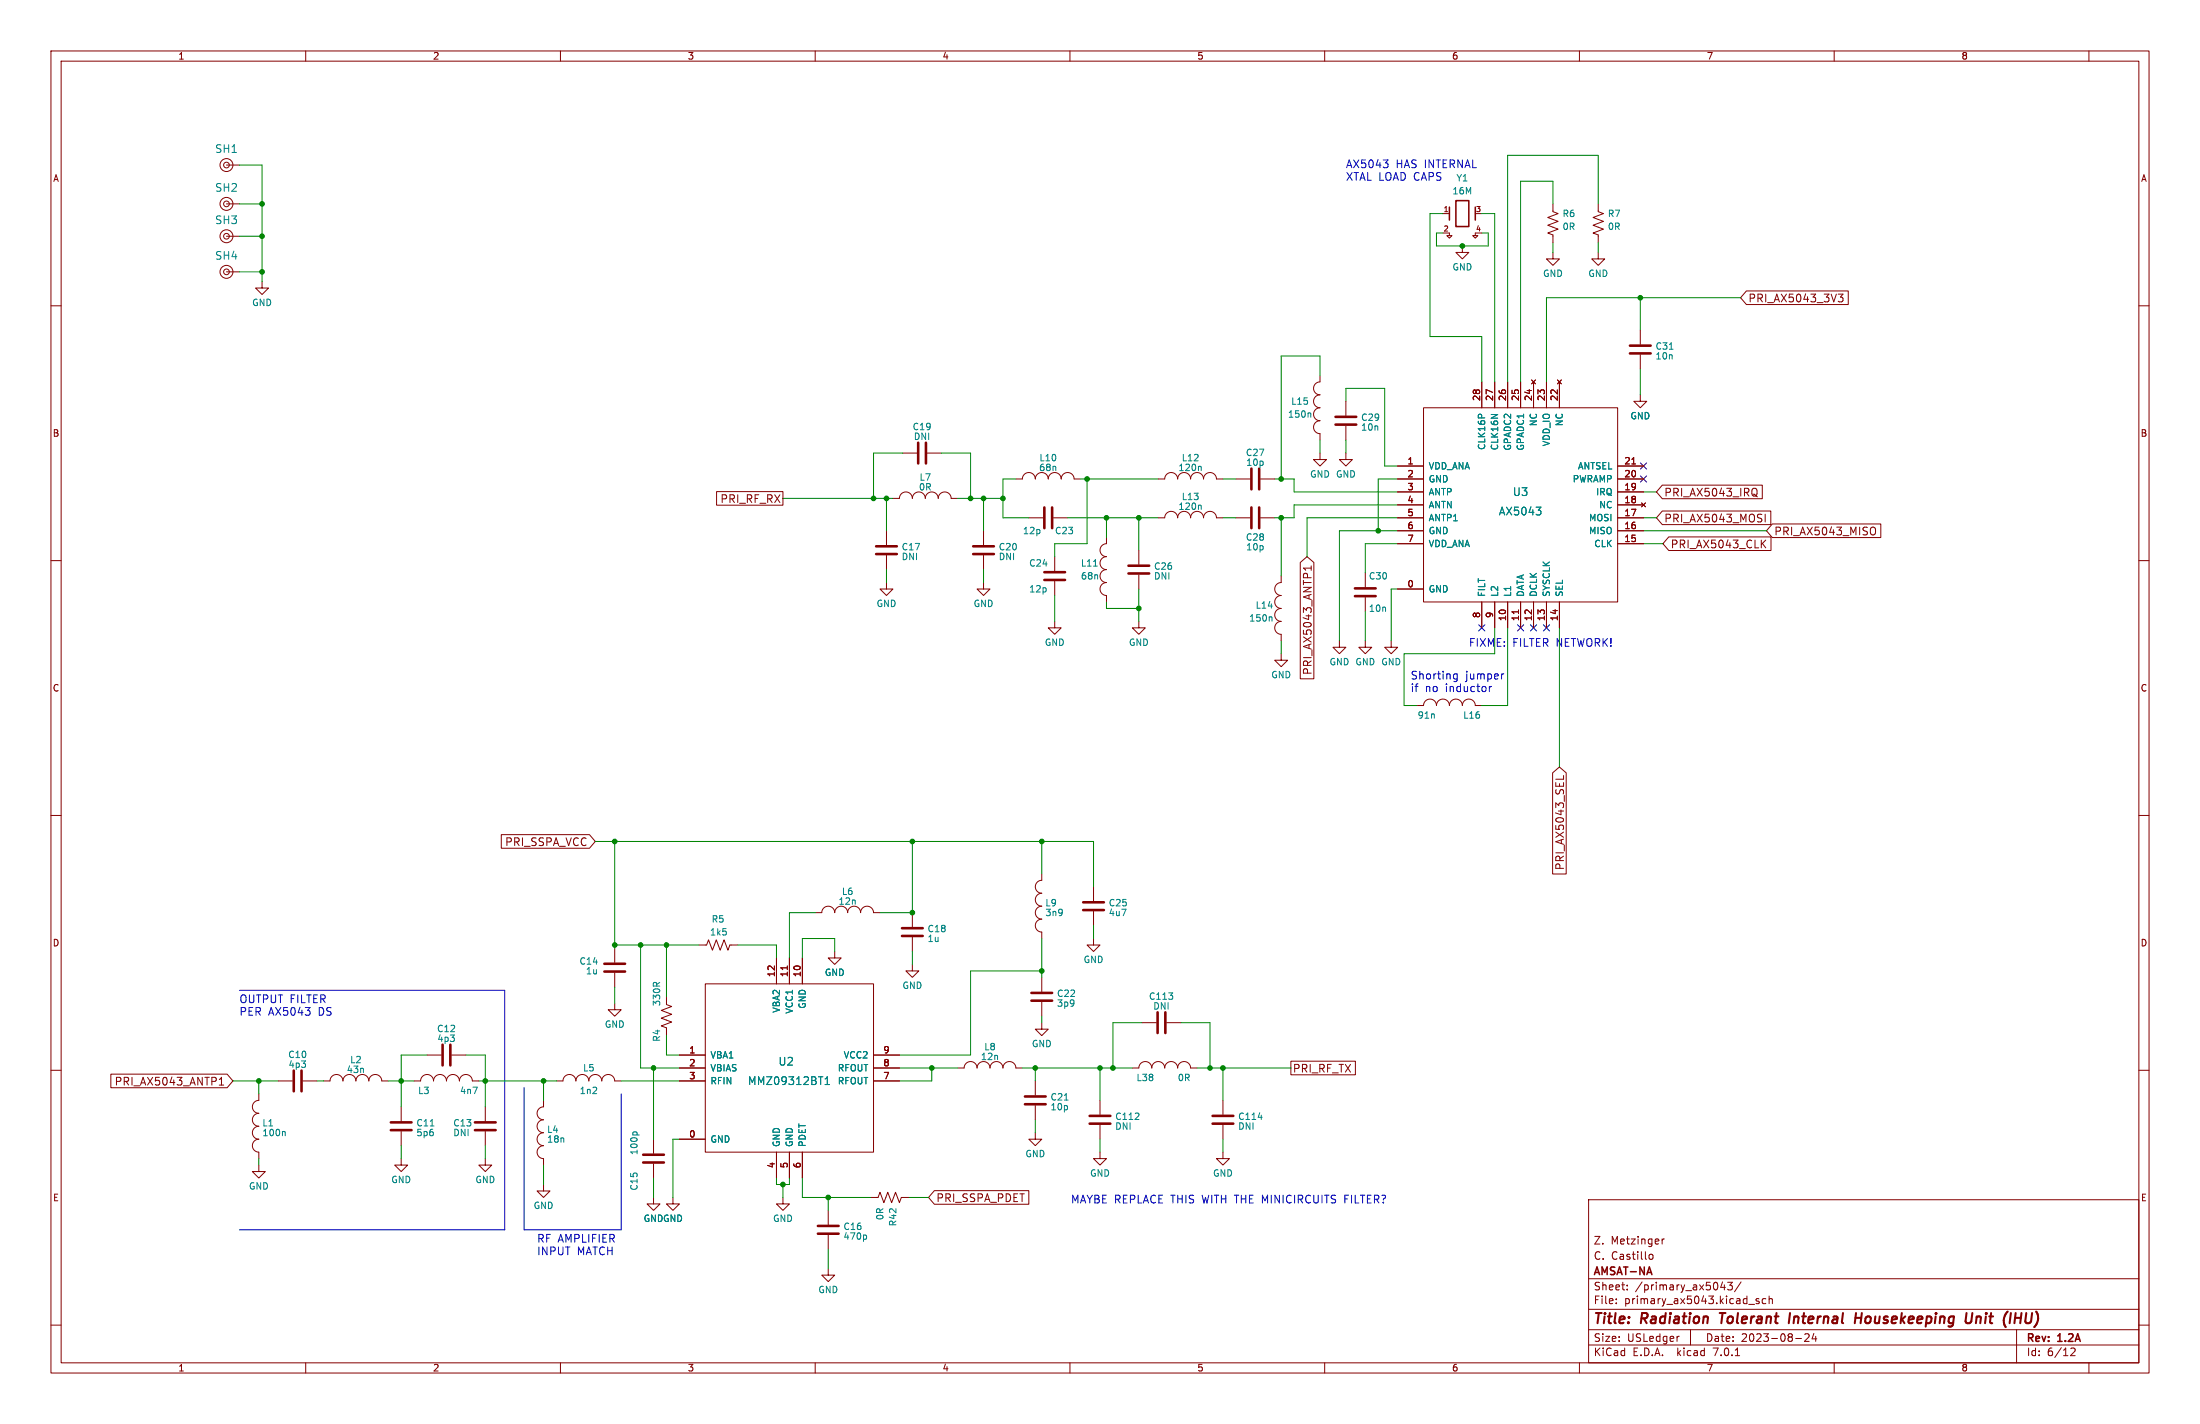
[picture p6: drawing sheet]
<svg xmlns="http://www.w3.org/2000/svg" width="432mm" height="279mm" viewBox="0 0 432 279" stroke-linecap="round" stroke-linejoin="round" font-family="sans-serif">
<g fill="none" stroke="#840000" stroke-width=".2">
<path d="M10 10h411.8v259.4h-411.8zM12 12h407.8v255.4h-407.8zM60 10v2M110 10v2M160 10v2M210 10v2M260 10v2M310 10v2M360 10v2M410 10v2M44.4 32.4h2.6M10 60h2"/>
<path d="M44.4 53.3h2.6M44.4 46.4h2.6M44.4 40h2.6M51.4 55.2v1.3h1.3l-1.3 1.3-1.2-1.3h1.2M283.2 41.9h1.3M284.5 45.7v.5h-.5l.5 .5 .5-.5h-.5M287 48.3v1.2h1.3l-1.3 1.3-1.3-1.3h1.3M289.6 45.7v.5h-.5l.5 .5 .5-.5h-.5M304.8 40v1.5l1 .4-2 .8 2 .7-2 .8 2 .8-2 .7 1 .4v1.5M304.8 49.5v1.3h1.3l-1.3 1.3-1.3-1.3h1.3M313.7 49.5v1.3h1.3l-1.3 1.3-1.3-1.3h1.3M313.7 40v1.5l1 .4-2 .8 2 .7-2 .8 2 .8-2 .7 1 .4v1.5"/>
<path d="M342.8 57.1h20v2.7h-20l-1.2-1.4zM360.8 57.7h.9l-.5 .6 .5 .1v.5l-.3 .3h-.4M419.8 60h2M259.1 73.7v1.2a1.27 1.27 0 0 0-1.3 1.3 1.27 1.27 0 0 0 1.3 1.3 1.27 1.27 0 0 0-1.3 1.2 1.27 1.27 0 0 0 1.3 1.3 1.27 1.27 0 0 0-1.3 1.3 1.27 1.27 0 0 0 1.3 1.3 1.27 1.27 0 0 0-1.3 1.2 1.27 1.27 0 0 0 1.3 1.3v1.3M264.2 78.7v2.8M290.8 74.9v5.1M293.4 74.9v5.1M295.9 74.9v5.1M298.4 74.9v5.1M300.6 74.5l.8 .8M301 74.9v5.1M301.4 74.5l-.8 .8"/>
<path d="M303.5 74.9v5.1M305.7 74.5l.8 .8M306.1 74.9v5.1M306.5 74.5l-.8 .8M321.9 77.5v1.2h1.3l-1.3 1.3-1.2-1.3h1.2M321.9 64.8v2.8M321.9 69.6v2.8M140.6 96.5h13.1v2.6h-13.1zM175.3 97.8h1.2a1.27 1.27 0 0 1 1.3-1.3 1.27 1.27 0 0 1 1.3 1.3 1.27 1.27 0 0 1 1.2-1.3 1.27 1.27 0 0 1 1.3 1.3 1.27 1.27 0 0 1 1.3-1.3 1.27 1.27 0 0 1 1.2 1.3 1.27 1.27 0 0 1 1.3-1.3 1.27 1.27 0 0 1 1.3 1.3h1.3M177.2 88.9h2.8M182 88.9h2.8M199.4 94h1.3a1.27 1.27 0 0 1 1.2-1.3 1.27 1.27 0 0 1 1.3 1.3 1.27 1.27 0 0 1 1.3-1.3 1.27 1.27 0 0 1 1.2 1.3 1.27 1.27 0 0 1 1.3-1.3 1.27 1.27 0 0 1 1.3 1.3 1.27 1.27 0 0 1 1.2-1.3 1.27 1.27 0 0 1 1.3 1.3h1.3"/>
<path d="M227.3 94h1.3a1.27 1.27 0 0 1 1.3-1.3 1.27 1.27 0 0 1 1.2 1.3 1.27 1.27 0 0 1 1.3-1.3 1.27 1.27 0 0 1 1.3 1.3 1.27 1.27 0 0 1 1.2-1.3 1.27 1.27 0 0 1 1.3 1.3 1.27 1.27 0 0 1 1.3-1.3 1.27 1.27 0 0 1 1.3 1.3h1.2M242.6 94h2.8M247.4 94h2.8M259.1 88.9v1.3h1.2l-1.2 1.2-1.3-1.2h1.3M264.2 88.9v1.3h1.2l-1.2 1.2-1.3-1.2h1.3M264.2 83.6v2.8M274.3 91.4h5.1M274.3 99.1h5.1M274.3 96.5h5.1M274.3 94h5.1M279.4 80h38.1v38.1h-38.1zM317.5 91.4h5.1"/>
<path d="M317.5 99.1h5.1M317.5 96.5h5.1M317.5 94h5.1M320.3 91h.7M322.2 98.7l.8 .7M323 98.7l-.8 .7M326.3 95.2h19.6v2.7h-19.6l-1.2-1.4zM344.4 97l.2 .3M344.5 95.8l.1 .1a1.09 1.09 0 0 1 0 1.4M344.6 97.3l.3 .2M344.6 97.3h-.1M10 110h2"/>
<path d="M174 114.3v1.3h1.3l-1.3 1.2-1.3-1.2h1.3M174 104.1v2.8M174 109v2.8M193 114.3v1.3h1.3l-1.3 1.2-1.2-1.2h1.2M193 104.1v2.8M193 109v2.8M201.9 101.6h2.8M206.8 101.6h2.7M207 109.2v2.8M207 114v2.8M217.2 105.4v1.3a1.27 1.27 0 0 0-1.3 1.3 1.27 1.27 0 0 0 1.3 1.2 1.27 1.27 0 0 0-1.3 1.3 1.27 1.27 0 0 0 1.3 1.3 1.27 1.27 0 0 0-1.3 1.2 1.27 1.27 0 0 0 1.3 1.3 1.27 1.27 0 0 0-1.3 1.3 1.27 1.27 0 0 0 1.3 1.2v1.3M223.5 108v2.7"/>
<path d="M223.5 112.8v2.8M227.3 101.6h1.3a1.27 1.27 0 0 1 1.3-1.3 1.27 1.27 0 0 1 1.2 1.3 1.27 1.27 0 0 1 1.3-1.3 1.27 1.27 0 0 1 1.3 1.3 1.27 1.27 0 0 1 1.2-1.3 1.27 1.27 0 0 1 1.3 1.3 1.27 1.27 0 0 1 1.3-1.3 1.27 1.27 0 0 1 1.3 1.3h1.2M242.6 101.6h2.8M247.4 101.6h2.8M251.5 113v1.3a1.27 1.27 0 0 0-1.3 1.3 1.27 1.27 0 0 0 1.3 1.2 1.27 1.27 0 0 0-1.3 1.3 1.27 1.27 0 0 0 1.3 1.3 1.27 1.27 0 0 0-1.3 1.3 1.27 1.27 0 0 0 1.3 1.2 1.27 1.27 0 0 0-1.3 1.3 1.27 1.27 0 0 0 1.3 1.3v1.2M255.2 110.4l1.3-1.2 1.4 1.2v22.8h-2.7zM257.4 111v.9M257.4 111.5h-1.6l.5 .4M268 112.4v2.8M268 117.2v2.8M274.3 115.6h5.1M274.3 106.7h5.1"/>
<path d="M274.3 104.1h5.1M274.3 101.6h5.1M290.8 118.1v5.1M293.4 118.1v5.1M295.9 118.1v5.1M298 119.7v.7M298.4 118.1v5.1M301 118.1v5.1M303.5 118.1v5.1M306.1 118.1v5.1M317.5 106.7h5.1M317.5 104.1h5.1"/>
<path d="M317.5 101.6h5.1M326.3 100.3h21.3v2.6h-21.3l-1.2-1.3zM327.5 105.3h20.1v2.7h-20.1l-1.1-1.3zM345.9 106.6l.7 .9M346.5 100.9v1.5M346.6 106l-.9 .8M347.9 102.8h21.3v2.7h-21.3l-1.2-1.4zM367.8 103.4l.1 .1a.98 .98 0 0 1-.1 1.5M419.8 110h2M207 121.9v1.3h1.3l-1.3 1.3-1.3-1.3h1.3M223.5 121.9v1.3h1.3l-1.3 1.3-1.3-1.3h1.3M251.5 128.3v1.2h1.2l-1.2 1.3-1.3-1.3h1.3"/>
<path d="M262.9 125.7v1.3h1.3l-1.3 1.3-1.3-1.3h1.3M268 125.7v1.3h1.2l-1.2 1.3-1.3-1.3h1.3M273 125.7v1.3h1.3l-1.3 1.3-1.2-1.3h1.2M278.1 138.4h1.3a1.27 1.27 0 0 1 1.3-1.2 1.27 1.27 0 0 1 1.2 1.2 1.27 1.27 0 0 1 1.3-1.2 1.27 1.27 0 0 1 1.3 1.2 1.27 1.27 0 0 1 1.2-1.2 1.27 1.27 0 0 1 1.3 1.2 1.27 1.27 0 0 1 1.3-1.2 1.27 1.27 0 0 1 1.3 1.2h1.2M10 160h2M304.7 151.6l1.4-1.1 1.3 1.1v19.9h-2.7zM306.9 152.2v.7M419.8 160h2M98.4 163.8h17.3l1.1 1.3-1.1 1.3h-17.3zM160 179.1h1.3a1.27 1.27 0 0 1 1.3-1.3 1.27 1.27 0 0 1 1.2 1.3 1.27 1.27 0 0 1 1.3-1.3 1.27 1.27 0 0 1 1.3 1.3 1.27 1.27 0 0 1 1.2-1.3 1.27 1.27 0 0 1 1.3 1.3 1.27 1.27 0 0 1 1.3-1.3 1.27 1.27 0 0 1 1.2 1.3h1.3M179.1 179.1v2.8M204.5 171.5v1.2a1.27 1.27 0 0 0-1.3 1.3 1.27 1.27 0 0 0 1.3 1.3 1.27 1.27 0 0 0-1.3 1.2 1.27 1.27 0 0 0 1.3 1.3 1.27 1.27 0 0 0-1.3 1.3 1.27 1.27 0 0 0 1.3 1.2 1.27 1.27 0 0 0-1.3 1.3 1.27 1.27 0 0 0 1.3 1.3v1.3"/>
<path d="M214.6 174v2.8M214.6 178.8v2.8M120.6 196.9v1.2h1.3l-1.3 1.3-1.2-1.3h1.2M120.6 186.1v2.7M120.6 190.9v2.8M130.8 195.6v1.5l1 .4-2 .7 2 .8-2 .8 2 .7-2 .8 1 .4v1.5M137.2 185.4h1.5l.4-1 .7 2 .8-2 .8 2 .7-2 .8 2 .4-1h1.5M138.4 193h33v33.1h-33zM152.4 188v5M154.5 189.5v.8M154.9 188v5M157.5 188v5"/>
<path d="M163.8 186.7v1.3h1.3l-1.3 1.2-1.2-1.2h1.2M179.1 189.2v1.3h1.2l-1.2 1.3-1.3-1.3h1.3M179.1 183.9v2.8M204.5 191.8v2.8M204.5 196.6v2.8M214.6 184.2v1.2h1.3l-1.3 1.3-1.2-1.3h1.2M10 210h2M21.8 210.8h22.8l1.1 1.3-1.1 1.3h-22.8zM43 212.9h.9M43 211.8l.5-.4v1.5M50.8 214.6v1.3a1.27 1.27 0 0 0-1.3 1.3 1.27 1.27 0 0 0 1.3 1.2 1.27 1.27 0 0 0-1.3 1.3 1.27 1.27 0 0 0 1.3 1.3 1.27 1.27 0 0 0-1.3 1.3 1.27 1.27 0 0 0 1.3 1.2 1.27 1.27 0 0 0-1.3 1.3 1.27 1.27 0 0 0 1.3 1.3v1.2M54.6 212.1h2.8"/>
<path d="M59.4 212.1h2.8M63.5 212.1h1.3a1.27 1.27 0 0 1 1.2-1.3 1.27 1.27 0 0 1 1.3 1.3 1.27 1.27 0 0 1 1.3-1.3 1.27 1.27 0 0 1 1.2 1.3 1.27 1.27 0 0 1 1.3-1.3 1.27 1.27 0 0 1 1.3 1.3 1.27 1.27 0 0 1 1.3-1.3 1.27 1.27 0 0 1 1.2 1.3h1.3M78.7 217.2v2.8M81.3 212.1h1.2a1.27 1.27 0 0 1 1.3-1.3 1.27 1.27 0 0 1 1.3 1.3 1.27 1.27 0 0 1 1.3-1.3 1.27 1.27 0 0 1 1.2 1.3 1.27 1.27 0 0 1 1.3-1.3 1.27 1.27 0 0 1 1.3 1.3 1.27 1.27 0 0 1 1.2-1.3 1.27 1.27 0 0 1 1.3 1.3h1.3M83.8 207h2.8M88.6 207h2.8M95.2 217.2v2.8M106.7 215.9v1.3a1.27 1.27 0 0 0-1.3 1.2 1.27 1.27 0 0 0 1.3 1.3 1.27 1.27 0 0 0-1.3 1.3 1.27 1.27 0 0 0 1.3 1.3 1.27 1.27 0 0 0-1.3 1.2 1.27 1.27 0 0 0 1.3 1.3 1.27 1.27 0 0 0-1.3 1.3 1.27 1.27 0 0 0 1.3 1.2v1.3M109.2 212.1h1.3a1.27 1.27 0 0 1 1.3-1.3 1.27 1.27 0 0 1 1.2 1.3 1.27 1.27 0 0 1 1.3-1.3 1.27 1.27 0 0 1 1.3 1.3 1.27 1.27 0 0 1 1.2-1.3 1.27 1.27 0 0 1 1.3 1.3 1.27 1.27 0 0 1 1.3-1.3 1.27 1.27 0 0 1 1.2 1.3h1.3M133.3 209.6h5.1M133.3 207h5.1M133.3 212.1h5.1"/>
<path d="M171.4 209.6h5.1M171.4 207h5.1M171.4 212.1h5.1M188 209.6h1.2a1.27 1.27 0 0 1 1.3-1.3 1.27 1.27 0 0 1 1.3 1.3 1.27 1.27 0 0 1 1.2-1.3 1.27 1.27 0 0 1 1.3 1.3 1.27 1.27 0 0 1 1.3-1.3 1.27 1.27 0 0 1 1.2 1.3 1.27 1.27 0 0 1 1.3-1.3 1.27 1.27 0 0 1 1.3 1.3h1.3M203.2 212.1v2.8M203.2 216.9v2.8M204.5 200.7v1.2h1.2l-1.2 1.3-1.3-1.3h1.3M215.9 215.9v2.8M222.2 209.6h1.3a1.27 1.27 0 0 1 1.3-1.3 1.27 1.27 0 0 1 1.3 1.3 1.27 1.27 0 0 1 1.2-1.3 1.27 1.27 0 0 1 1.3 1.3 1.27 1.27 0 0 1 1.3-1.3 1.27 1.27 0 0 1 1.2 1.3 1.27 1.27 0 0 1 1.3-1.3 1.27 1.27 0 0 1 1.3 1.3h1.2M224.2 200.7h2.7M229 200.7h2.8M240 215.9v2.8"/>
<path d="M253.4 208.2h12.6v2.7h-12.6zM419.8 210h2M50.8 228.6v1.3h1.3l-1.3 1.2-1.3-1.2h1.3M78.7 227.3v1.3h1.3l-1.3 1.3-1.2-1.3h1.2M78.7 222v2.8M95.2 227.3v1.3h1.3l-1.3 1.3-1.2-1.3h1.2M95.2 222v2.8M106.7 232.4v1.3h1.2l-1.2 1.3-1.3-1.3h1.3M128.3 235v1.2h1.2l-1.2 1.3-1.3-1.3h1.3M128.3 223.5v2.8M128.3 228.3v2.8M132.1 235v1.2h1.2l-1.2 1.3-1.3-1.3h1.3"/>
<path d="M133.3 223.5h5.1M152.4 226.1v5M153.7 235v1.2h1.2l-1.2 1.3-1.3-1.3h1.3M154.9 226.1v5M157.5 226.1v5M162.6 237.5v2.8M170.8 235h1.5l.4-1.1 .8 2.1 .7-2.1 .8 2.1 .8-2.1 .7 2.1 .4-1h1.5M183.4 233.6h18.5v2.7h-18.5l-1.2-1.3zM203.2 222.3v1.2h1.3l-1.3 1.3-1.3-1.3h1.3M215.9 226.1v1.2h1.3l-1.3 1.3-1.3-1.3h1.3M215.9 220.7v2.8M240 226.1v1.2h1.3l-1.3 1.3-1.2-1.3h1.2"/>
<path d="M240 220.7v2.8M311.8 235.4h108v32h-108zM10 260h2M162.6 248.9v1.3h1.2l-1.2 1.3-1.3-1.3h1.3M162.6 242.3v2.8M311.8 256.9h108M311.8 250.9h108M317.2 255.7v.1M317.2 254.9v.1M319.4 253v.1M319.4 252.2v.1M323.7 246.2l.5-.1 .2 .3-.1 .6-.4 .1-.2-.1"/>
<path d="M326.2 243.1v1M326.7 243.1l-.5 .3M338.1 251.5l-.4 1.1h1M338.4 252.1v1M339.1 251.6h.9l-.5 .6 .4 .1v.7l-.2 .1-.6-.1M341.7 251.5l-1.3 2M343.2 255.9h1.2M345.2 254.9l-.3-.1-.2 .2v.2l.5 .2v.3h-.5M346.6 254.9l-.4-.1-.3 .3 .1 .6h.6M347.2 254.9l.2-.1 .4 .1 .1 .9M347.2 254.3v1.5M419.8 260h2"/>
<path d="M60 267.4v2M110 267.4v2M160 267.4v2M210 267.4v2M260 267.4v2M310 267.4v2M311.8 263.9h108M311.8 260.9h108M329.4 262.2h.2M331.8 260.9v3M340.6 266h.8M352.4 262.6h1.2"/>
<path d="M354.2 261.8l.6-.1 .3 .4-.9 1.1h.9M356 261.6l-.3 1.1h.9M356.4 262.2v1M360 267.4v2M395.8 260.9v6.5M406.4 264.6l.6-.1 .2 .1 .1 .3-.9 1.1h.9M410 267.4v2"/>
<circle cx="44.4" cy="32.4" r=".56"/>
<circle cx="44.4" cy="32.4" r="1.27"/>
<circle cx="44.4" cy="46.4" r=".56"/>
<circle cx="44.4" cy="40" r=".56"/>
<circle cx="44.4" cy="53.3" r=".56"/>
<circle cx="44.4" cy="40" r="1.27"/>
<circle cx="44.4" cy="46.4" r="1.27"/>
<circle cx="44.4" cy="53.3" r="1.27"/>
</g>
<path d="M337.5 257.6h1.2M351.3 257.6l-.2 2M364.2 258.6h1.1M364.3 257.6l-.3 2M365.4 257.6l-.2 2M387.1 257.6l-.2 1.6a.66 .66 0 0 1-.8 .4M395.5 258.6h1.1M395.6 257.6l-.2 2" fill="none" stroke="#840000" stroke-width=".4"/>
<g fill="none" stroke="#840000" stroke-width=".51">
<path d="M319.9 69.3h4.1M319.9 67.8h4.1M180.2 86.9v4M181.7 86.9v4M205 99.6v4M206.5 99.6v4M245.6 91.9v4.1M245.6 99.6v4M247.1 91.9v4.1M247.1 99.6v4M262.1 83.3h4.1M262.1 81.8h4.1"/>
<path d="M172 108.7h4M172 107.2h4M191 108.7h4.1M191 107.2h4.1M205 113.8h4M205 112.3h4M221.5 112.5h4.1M221.5 111h4.1M265.9 117h4.1M265.9 115.4h4.1M212.6 178.6h4.1M212.6 177h4.1"/>
<path d="M118.6 190.6h4.1M118.6 189.1h4.1M177 183.6h4.1M177 182.1h4.1M202.4 196.3h4.1M202.4 194.8h4.1M227.2 198.6v4.1M228.7 198.6v4.1M57.7 210.1v4M59.2 210.1v4M86.9 205v4M88.4 205v4"/>
<path d="M201.2 216.7h4M201.2 215.1h4M213.9 218.9h4M238 218.9h4.1M76.7 221.7h4.1M76.7 220.2h4.1M93.2 221.7h4.1M93.2 220.2h4.1M126.2 228.1h4.1M126.2 226.6h4.1M213.9 220.5h4M238 220.5h4.1"/>
<path d="M160.5 242.1h4.1M160.5 240.5h4.1"/>
</g>
<g fill="none" stroke="#008484" stroke-width=".2">
<path d="M235.6 91.5l.2 .2v.6M235.6 99.1l.2 .2v.7M257.1 81l.2 .2v.7M290.3 81.3h.4M301.5 99.5h.9l-.5 .6M214.6 111.1h.8M302.3 100.2l.1 .2-.1 .6M249.5 121l.2 .2v.7M161.9 212.8h.9M161.9 211.7l.5-.4v1.5M55.8 222l.2 .2v.6M124.3 222.2l.1-.1 .6 .1"/>
<path d="M170 242.4l.1 .2-.1 .5"/>
</g>
<path d="M285.7 39.4h2.6v5.1h-2.6zM284.5 40.6v2.6M289.6 40.6v2.6" fill="none" stroke="#840000" stroke-width=".3"/>
<path d="M271.5 31.4h.9l-.5 .6M272.4 32.1v.7M285.4 133.1l.2 .1h.4M286 132.2v1.3l-.1 .2M286 132.3l-.4-.1-.2 .2M292.3 134.7v1M292.8 134.7l-.3 .1-.2 .2M295.1 132.2l-.3 .2M47 194.3h52.1v47h-52.1M102.9 213.4v27.9h19v-26.7" fill="none" stroke="#0000c2" stroke-width=".2"/>
<g fill="none" stroke="#008400" stroke-width=".2">
<path d="M47 32.4h4.4v22.8M47 53.3h4.4M47 46.4h4.4M47 40h4.4M283.2 41.9h-2.5v24.1h10.1v8.9M283.2 45.7h-1.3v2.6h10.2v-2.6h-1.3M290.8 41.9h2.6v33M304.8 40v-4.4h-6.4v39.3M304.8 47.6v1.9M313.7 40v-9.5h-17.8v44.4M313.7 47.6v1.9M321.9 58.4v6.4"/>
<path d="M341.6 58.4h-38.1v16.5M259.1 73.7v-3.8h-7.6v24.1M264.2 78.7v-2.5h7.6v15.2h2.5M321.9 72.4v5.1M153.7 97.8h21.6M174 97.8v6.3M177.2 88.9h-5.8v8.9M184.8 88.9h5.7v8.9M188 97.8h8.8M193 97.8v6.3M199.4 94h-2.6v7.6h5.1M212.1 94h15.2"/>
<path d="M213.4 94v12.7h-6.4v2.5M240 94h2.6M250.2 94h3.8v2.5h20.3M259.1 86.4v2.5M264.2 86.4v2.5M274.3 99.1h-20.3v2.5h-3.8M274.3 94h-3.8v10.1M322.6 96.5h2.5M174 111.8v2.5M193 111.8v2.5M207 116.8v5.1M209.5 101.6h17.8"/>
<path d="M217.2 101.6v3.8M217.2 118.1v1.3h6.3M223.5 101.6v6.4M223.5 115.6v6.3M240 101.6h2.6M251.5 101.6v11.4M274.3 101.6h-17.8v7.6M274.3 106.7h-6.3v5.7M274.3 104.1h-11.4v21.6M274.3 115.6h-1.3v10.1M322.6 101.6h2.5M322.6 106.7h3.8"/>
<path d="M322.6 104.1h24.1M251.5 125.7v2.6M268 120v5.7M293.4 123.2v5.1h-17.8v10.1h2.5M295.9 123.2v15.2h-5.1M306.1 123.2v27.3M116.8 165.1h97.8v8.9M120.6 165.1v21M160 179.1h-5.1v8.9M179.1 165.1v14h-6.4M204.5 165.1v6.4M120.6 185.4h16.6"/>
<path d="M120.6 193.7v3.2M125.7 185.4v24.2h7.6M130.8 185.4v10.2M144.8 185.4h7.6v2.6M163.8 186.7v-2.5h-6.3v3.8M179.1 186.7v2.5M204.5 190.5h-14v16.5h-14M204.5 184.2v7.6M204.5 199.4v1.3M214.6 181.6v2.6M45.7 212.1h8.9M50.8 212.1v2.5"/>
<path d="M62.2 212.1h1.3M76.2 212.1h5.1M83.8 207h-5.1v10.2M91.4 207h3.8v10.2M94 212.1h15.2M106.7 212.1v3.8M121.9 212.1h11.4M128.3 209.6v13.9M130.8 203.2v3.8h2.5M176.5 209.6h11.5M182.9 209.6v2.5h-6.4M200.7 209.6h21.5"/>
<path d="M203.2 209.6v2.5M203.2 219.7v2.6M215.9 209.6v6.3M224.2 200.7h-5.8v8.9M231.8 200.7h5.7v8.9M234.9 209.6h18.5M240 209.6v6.3M50.8 227.3v1.3M78.7 224.8v2.5M95.2 224.8v2.5M106.7 228.6v3.8M128.3 231.1v3.9"/>
<path d="M133.3 223.5h-1.2v11.5M152.4 231.1v1.3h2.5v-1.3M153.7 232.4v2.6M157.5 231.1v3.9h13.3M162.6 235v2.5M178.4 235h3.8M215.9 223.5v2.6M240 223.5v2.6M162.6 245.1v3.8"/>
</g>
<path d="M322 93.4l1.2 1.2M322 90.8l1.2 1.2M323.2 90.8l-1.2 1.2M323.2 93.4l-1.2 1.2M290.2 122.6l1.2 1.2M291.4 122.6l-1.2 1.2M297.8 122.6l1.3 1.2M299.1 122.6l-1.3 1.2M300.4 122.6l1.2 1.2M301.6 122.6l-1.2 1.2M302.9 122.6l1.2 1.2M304.1 122.6l-1.2 1.2" fill="none" stroke="#000084" stroke-width=".2"/>
<g fill="#008400" stroke="#008400" stroke-width=".2">
<circle cx="106.7" cy="212.1" r=".46"/>
<circle cx="128.3" cy="209.6" r=".46"/>
<circle cx="125.7" cy="185.4" r=".46"/>
<circle cx="130.8" cy="185.4" r=".46"/>
<circle cx="120.6" cy="185.4" r=".46"/>
<circle cx="153.7" cy="232.4" r=".46"/>
<circle cx="120.6" cy="165.1" r=".46"/>
<circle cx="51.4" cy="53.3" r=".46"/>
<circle cx="171.4" cy="97.8" r=".46"/>
<circle cx="174" cy="97.8" r=".46"/>
<circle cx="190.5" cy="97.8" r=".46"/>
<circle cx="51.4" cy="46.4" r=".46"/>
<circle cx="51.4" cy="40" r=".46"/>
<circle cx="196.8" cy="97.8" r=".46"/>
<circle cx="193" cy="97.8" r=".46"/>
<circle cx="179.1" cy="179.1" r=".46"/>
<circle cx="179.1" cy="165.1" r=".46"/>
<circle cx="162.6" cy="235" r=".46"/>
<circle cx="182.9" cy="209.6" r=".46"/>
<circle cx="204.5" cy="165.1" r=".46"/>
<circle cx="78.7" cy="212.1" r=".46"/>
<circle cx="95.2" cy="212.1" r=".46"/>
<circle cx="50.8" cy="212.1" r=".46"/>
<circle cx="213.4" cy="94" r=".46"/>
<circle cx="223.5" cy="101.6" r=".46"/>
<circle cx="223.5" cy="119.4" r=".46"/>
<circle cx="217.2" cy="101.6" r=".46"/>
<circle cx="251.5" cy="101.6" r=".46"/>
<circle cx="270.5" cy="104.1" r=".46"/>
<circle cx="251.5" cy="94" r=".46"/>
<circle cx="321.9" cy="58.4" r=".46"/>
<circle cx="287" cy="48.3" r=".46"/>
<circle cx="204.5" cy="190.5" r=".46"/>
<circle cx="215.9" cy="209.6" r=".46"/>
<circle cx="203.2" cy="209.6" r=".46"/>
<circle cx="237.5" cy="209.6" r=".46"/>
<circle cx="240" cy="209.6" r=".46"/>
<circle cx="218.4" cy="209.6" r=".46"/>
</g>
<g font-size="2.8" fill="#840000">
<text x="312.8" y="260.2">Title:</text>
<text x="322.2" y="260.2">Radiation</text>
<text x="338.3" y="260.2">Tolerant</text>
<text x="352.4" y="260.2">Internal</text>
<text x="366" y="260.2">Housekeeping</text>
<text x="388.3" y="260.2">Unit</text>
<text x="396.3" y="260.2">(IHU)</text>
</g>
<g font-size="2.1" fill="#008484">
<text x="42.2" y="30.2">SH1</text>
<text x="42.2" y="37.8">SH2</text>
<text x="42.2" y="44.1">SH3</text>
<text x="42.2" y="51.1">SH4</text>
<text x="294.1" y="101.3">AX5043</text>
<text x="296.9" y="97.5">U3</text>
<text x="152.7" y="209.2">U2</text>
<text x="146.7" y="213">MMZ09312BT1</text>
</g>
<g font-size="2.1" fill="#0000c2">
<text x="264.2" y="33.1">AX5043</text>
<text x="264.2" y="35.6">XTAL LOAD CAPS</text>
<text x="274" y="33.1">HAS INTERNAL</text>
<text x="288.3" y="127">FIXME:</text>
<text x="296.9" y="127">FILTER NETWORK!</text>
<text x="276.9" y="133.4">Shorting</text>
<text x="276.9" y="135.9">if</text>
<text x="279.7" y="135.9">no</text>
<text x="283.7" y="135.9">inductor</text>
<text x="287.6" y="133.4">jumper</text>
<text x="47" y="196.9">OUTPUT FILTER</text>
<text x="47" y="199.4">PER AX5043</text>
<text x="62.5" y="199.4">DS</text>
<text x="210.2" y="236.2">MAYBE REPLACE THIS WITH THE MINICIRCUITS</text>
<text x="264.1" y="236.2">FILTER?</text>
<text x="105.4" y="243.9">RF AMPLIFIER</text>
<text x="105.4" y="246.4">INPUT MATCH</text>
</g>
<g font-size="2.1" fill="#840000">
<text x="343.2" y="59.5">PRI_AX5043_3V3</text>
<text x="141.3" y="98.9">PRI_RF_RX</text>
<text x="326.6" y="97.6">PRI_AX5043_IRQ</text>
<text x="326.6" y="102.7">PRI_AX5043_MOSI</text>
<text x="327.9" y="107.7">PRI_AX5043_CLK</text>
<text x="348.2" y="105.2">PRI_AX5043_MISO</text>
<text x="257.6" y="132.5" transform="rotate(-90 257.6 132.5)">PRI_AX5043_ANTP1</text>
<text x="99.1" y="166.2">PRI_SSPA_VCC</text>
<text x="307.1" y="170.8" transform="rotate(-90 307.1 170.8)">PRI_AX5043_SEL</text>
<text x="22.4" y="213.2">PRI_AX5043_ANTP1</text>
<text x="253.7" y="210.6">PRI_RF_TX</text>
<text x="183.8" y="236">PRI_SSPA_PDET</text>
<text x="312.8" y="244.3">Z.</text>
<text x="316.2" y="244.3">Metzinger</text>
<text x="312.8" y="250.5">AMSAT-NA</text>
<text x="312.8" y="247.3">C. Castillo</text>
<text x="312.8" y="256">File:</text>
<text x="312.8" y="253.3">Sheet:</text>
<text x="318.8" y="256">primary_ax5043.kicad_sch</text>
<text x="321" y="253.3">/primary_ax5043/</text>
<text x="312.8" y="263.4">Size:</text>
<text x="319.4" y="263.4">USLedger</text>
<text x="334.8" y="263.4">Date:</text>
<text x="341.7" y="263.4">2023-08-24</text>
<text x="397.8" y="263.6">Rev:</text>
<text x="404" y="263.6">1.2A</text>
<text x="312.8" y="266.2">KiCad</text>
<text x="320.5" y="266.2">E.D.A.</text>
<text x="329.2" y="266.2">kicad</text>
<text x="336.3" y="266.2">7.0.1</text>
<text x="397.8" y="266.2">Id:</text>
<text x="401.8" y="266.2">6/12</text>
</g>
<g font-size="1.8" fill="#840000">
<text x="35" y="11.8">1</text>
<text x="85" y="11.8">2</text>
<text x="135" y="11.8">3</text>
<text x="185" y="11.8">4</text>
<text x="235" y="11.8">5</text>
<text x="285" y="11.8">6</text>
<text x="335" y="11.8">7</text>
<text x="385" y="11.8">8</text>
<text x="10.4" y="35.8">A</text>
<text x="420.2" y="35.8">A</text>
<text x="290.6" y="78.7" transform="rotate(-90 290.6 78.7)">28</text>
<text x="293.1" y="78.7" transform="rotate(-90 293.1 78.7)">27</text>
<text x="295.7" y="78.7" transform="rotate(-90 295.7 78.7)">26</text>
<text x="298.2" y="78.7" transform="rotate(-90 298.2 78.7)">25</text>
<text x="300.7" y="78.7" transform="rotate(-90 300.7 78.7)">24</text>
<text x="303.3" y="78.7" transform="rotate(-90 303.3 78.7)">23</text>
<text x="305.8" y="78.7" transform="rotate(-90 305.8 78.7)">22</text>
<text x="10.3" y="85.8">B</text>
<text x="420.1" y="85.8">B</text>
<text x="276.2" y="91.2">1</text>
<text x="276.2" y="93.7">2</text>
<text x="318.8" y="93.7">20</text>
<text x="318.8" y="91.2">21</text>
<text x="276.2" y="96.3">3</text>
<text x="276.2" y="98.8">4</text>
<text x="276.2" y="101.3">5</text>
<text x="318.8" y="101.3">17</text>
<text x="318.8" y="98.8">18</text>
<text x="318.8" y="96.3">19</text>
<text x="276.2" y="103.9">6</text>
<text x="276.2" y="106.4">7</text>
<text x="318.8" y="106.4">15</text>
<text x="318.8" y="103.9">16</text>
<text x="276.2" y="115.3">0</text>
<text x="290.6" y="121.3" transform="rotate(-90 290.6 121.3)">8</text>
<text x="293.1" y="121.3" transform="rotate(-90 293.1 121.3)">9</text>
<text x="295.7" y="121.9" transform="rotate(-90 295.7 121.9)">10</text>
<text x="298.2" y="121.9" transform="rotate(-90 298.2 121.9)">11</text>
<text x="300.7" y="121.9" transform="rotate(-90 300.7 121.9)">12</text>
<text x="303.3" y="121.9" transform="rotate(-90 303.3 121.9)">13</text>
<text x="305.8" y="121.9" transform="rotate(-90 305.8 121.9)">14</text>
<text x="10.3" y="135.8">C</text>
<text x="420.1" y="135.8">C</text>
<text x="10.3" y="185.8">D</text>
<text x="420.1" y="185.8">D</text>
<text x="152.1" y="191.8" transform="rotate(-90 152.1 191.8)">12</text>
<text x="154.7" y="191.8" transform="rotate(-90 154.7 191.8)">11</text>
<text x="157.2" y="191.8" transform="rotate(-90 157.2 191.8)">10</text>
<text x="135.2" y="206.8">1</text>
<text x="135.2" y="209.3">2</text>
<text x="173.3" y="209.3">8</text>
<text x="173.3" y="206.8">9</text>
<text x="135.2" y="211.8">3</text>
<text x="173.3" y="211.8">7</text>
<text x="135.2" y="223.3">0</text>
<text x="152.1" y="229.3" transform="rotate(-90 152.1 229.3)">4</text>
<text x="154.7" y="229.3" transform="rotate(-90 154.7 229.3)">5</text>
<text x="157.2" y="229.3" transform="rotate(-90 157.2 229.3)">6</text>
<text x="10.4" y="235.8">E</text>
<text x="420.2" y="235.8">E</text>
<text x="35" y="269.2">1</text>
<text x="85" y="269.2">2</text>
<text x="135" y="269.2">3</text>
<text x="185" y="269.2">4</text>
<text x="235" y="269.2">5</text>
<text x="285" y="269.2">6</text>
<text x="335" y="269.2">7</text>
<text x="385" y="269.2">8</text>
</g>
<g font-size="1.8" fill="#008484">
<text x="285.8" y="35.8">Y1</text>
<text x="285" y="38.3">16M</text>
<text x="306.6" y="42.7">R6</text>
<text x="306.6" y="45.3">0R</text>
<text x="315.5" y="42.7">R7</text>
<text x="315.5" y="45.3">0R</text>
<text x="285" y="53.2">GND</text>
<text x="302.8" y="54.5">GND</text>
<text x="311.7" y="54.5">GND</text>
<text x="49.4" y="60.2">GND</text>
<text x="324.9" y="68.8">C31</text>
<text x="324.9" y="70.7">10n</text>
<text x="252.7" y="82.1">150n</text>
<text x="253.4" y="79.6">L15</text>
<text x="267.1" y="82.7">C29</text>
<text x="301.8" y="83.8" transform="rotate(-90 301.8 83.8)">NC</text>
<text x="306.9" y="83.8" transform="rotate(-90 306.9 83.8)">NC</text>
<text x="319.9" y="82.4">GND</text>
<text x="179.1" y="84.6">C19</text>
<text x="179.3" y="86.5">DNI</text>
<text x="244.5" y="89.6">C27</text>
<text x="267.1" y="84.7">10n</text>
<text x="291.7" y="88.4" transform="rotate(-90 291.7 88.4)">CLK16P</text>
<text x="294.2" y="88.5" transform="rotate(-90 294.2 88.5)">CLK16N</text>
<text x="296.7" y="88.5" transform="rotate(-90 296.7 88.5)">GPADC2</text>
<text x="299.3" y="88.5" transform="rotate(-90 299.3 88.5)">GPADC1</text>
<text x="304.4" y="87.7" transform="rotate(-90 304.4 87.7)">VDD_IO</text>
<text x="180.4" y="94.5">L7</text>
<text x="203.9" y="92.6">68n</text>
<text x="204" y="90.7">L10</text>
<text x="231.2" y="92.6">120n</text>
<text x="231.9" y="90.7">L12</text>
<text x="244.5" y="91.6">10p</text>
<text x="257.1" y="93.9">GND GND</text>
<text x="280.4" y="92.3">VDD_ANA</text>
<text x="280.4" y="94.8">GND</text>
<text x="308.6" y="94.8">PWRAMP</text>
<text x="309.6" y="92.3">ANTSEL</text>
<text x="180.3" y="96.4">0R</text>
<text x="231.2" y="100.2">120n</text>
<text x="231.9" y="98.3">L13</text>
<text x="280.4" y="97.3">ANTP</text>
<text x="280.4" y="99.9">ANTN</text>
<text x="313.2" y="97.3">IRQ</text>
<text x="313.8" y="99.9">NC</text>
<text x="200.7" y="105">12p</text>
<text x="207" y="105">C23</text>
<text x="244.5" y="106.2">C28</text>
<text x="280.4" y="102.4">ANTP1</text>
<text x="280.4" y="105">GND</text>
<text x="280.4" y="107.5">VDD_ANA</text>
<text x="311.8" y="105">MISO</text>
<text x="311.8" y="102.4">MOSI</text>
<text x="312.8" y="107.5">CLK</text>
<text x="176.9" y="108.1">C17</text>
<text x="176.9" y="110.1">DNI</text>
<text x="196" y="108.1">C20</text>
<text x="196" y="110.1">DNI</text>
<text x="201.9" y="111.3">C24</text>
<text x="212.1" y="111.3">L11</text>
<text x="212.1" y="113.9">68n</text>
<text x="226.4" y="111.9">C26</text>
<text x="226.4" y="113.9">DNI</text>
<text x="244.5" y="108.1">10p</text>
<text x="268.6" y="113.9">C30</text>
<text x="172" y="119.3">GND</text>
<text x="191" y="119.3">GND</text>
<text x="201.9" y="116.4">12p</text>
<text x="246.4" y="119.6">L14</text>
<text x="280.4" y="116.4">GND</text>
<text x="291.7" y="117.1" transform="rotate(-90 291.7 117.1)">FILT</text>
<text x="294.2" y="117.1" transform="rotate(-90 294.2 117.1)">L2</text>
<text x="296.7" y="117.1" transform="rotate(-90 296.7 117.1)">L1</text>
<text x="299.3" y="117.1" transform="rotate(-90 299.3 117.1)">DATA</text>
<text x="301.8" y="117.1" transform="rotate(-90 301.8 117.1)">DCLK</text>
<text x="304.4" y="117.1" transform="rotate(-90 304.4 117.1)">SYSCLK</text>
<text x="306.9" y="117.1" transform="rotate(-90 306.9 117.1)">SEL</text>
<text x="245.1" y="122.1">150n</text>
<text x="268.6" y="120.2">10n</text>
<text x="205" y="126.9">GND</text>
<text x="221.5" y="126.9">GND</text>
<text x="260.9" y="130.7">GND GND GND</text>
<text x="249.5" y="133.2">GND</text>
<text x="278.2" y="141.2">91n</text>
<text x="287.1" y="141.2">L16</text>
<text x="164.5" y="177.7">12n</text>
<text x="165.2" y="175.7">L6</text>
<text x="205.1" y="178">L9</text>
<text x="205.1" y="179.9">3n9</text>
<text x="217.6" y="178">C25</text>
<text x="217.6" y="179.9">4u7</text>
<text x="139.3" y="183.7">1k5</text>
<text x="139.6" y="181.2">R5</text>
<text x="182" y="183.1">C18</text>
<text x="182" y="185">1u</text>
<text x="113.7" y="189.4">C14</text>
<text x="114.9" y="191.3">1u</text>
<text x="161.8" y="191.7">GND</text>
<text x="212.6" y="189.1">GND</text>
<text x="129.7" y="197.5" transform="rotate(-90 129.7 197.5)">330R</text>
<text x="177.1" y="194.2">GND</text>
<text x="207.4" y="195.8">C22</text>
<text x="207.4" y="197.7">3p9</text>
<text x="225.5" y="196.3">C113</text>
<text x="85.7" y="202.7">C12</text>
<text x="118.7" y="201.8">GND</text>
<text x="153.2" y="198.8" transform="rotate(-90 153.2 198.8)">VBA2</text>
<text x="155.8" y="199" transform="rotate(-90 155.8 199)">VCC1</text>
<text x="158.3" y="198.1" transform="rotate(-90 158.3 198.1)">GND</text>
<text x="226.3" y="198.2">DNI</text>
<text x="56.5" y="207.7">C10</text>
<text x="56.6" y="209.7">4p3</text>
<text x="68.7" y="208.8">L2</text>
<text x="85.8" y="204.6">4p3</text>
<text x="129.7" y="204.5" transform="rotate(-90 129.7 204.5)">R4</text>
<text x="139.4" y="207.8">VBA1</text>
<text x="165.5" y="207.8">VCC2</text>
<text x="192.5" y="208.1">12n</text>
<text x="193.1" y="206.2">L8</text>
<text x="202.5" y="205.6">GND</text>
<text x="68" y="210.7">43n</text>
<text x="82" y="214.8">L3</text>
<text x="90.2" y="214.8">4n7</text>
<text x="113.7" y="214.8">1n2</text>
<text x="114.4" y="210.4">L5</text>
<text x="139.4" y="210.4">VBIAS</text>
<text x="139.4" y="212.9">RFIN</text>
<text x="164.3" y="212.9">RFOUT</text>
<text x="164.3" y="210.4">RFOUT</text>
<text x="223" y="212.3">L38</text>
<text x="231.1" y="212.3">0R</text>
<text x="51.4" y="221.2">L1</text>
<text x="81.7" y="221.2">C11</text>
<text x="88.9" y="221.2">C13</text>
<text x="206.1" y="216.1">C21</text>
<text x="206.1" y="218">10p</text>
<text x="218.8" y="219.9">C112</text>
<text x="218.8" y="221.8">DNI</text>
<text x="243" y="219.9">C114</text>
<text x="243" y="221.8">DNI</text>
<text x="51.4" y="223.1">100n</text>
<text x="81.7" y="223.1">5p6</text>
<text x="88.9" y="223.1">DNI</text>
<text x="107.3" y="222.4">L4</text>
<text x="107.3" y="224.4">18n</text>
<text x="125.3" y="226.7" transform="rotate(-90 125.3 226.7)">100p</text>
<text x="139.4" y="224.3">GND</text>
<text x="153.2" y="225" transform="rotate(-90 153.2 225)">GND</text>
<text x="155.8" y="225" transform="rotate(-90 155.8 225)">GND</text>
<text x="158.3" y="225" transform="rotate(-90 158.3 225)">PDET</text>
<text x="201.2" y="227.2">GND</text>
<text x="48.8" y="233.6">GND</text>
<text x="76.7" y="232.3">GND</text>
<text x="93.3" y="232.3">GND</text>
<text x="125.3" y="233.7" transform="rotate(-90 125.3 233.7)">C15</text>
<text x="213.9" y="231">GND</text>
<text x="238" y="231">GND</text>
<text x="104.7" y="237.4">GND</text>
<text x="126.3" y="239.9">GNDGND</text>
<text x="151.7" y="239.9">GND</text>
<text x="173.5" y="239.5" transform="rotate(-90 173.5 239.5)">0R</text>
<text x="165.5" y="241.5">C16</text>
<text x="165.5" y="243.4">470p</text>
<text x="176.1" y="240.7" transform="rotate(-90 176.1 240.7)">R42</text>
<text x="160.6" y="253.9">GND</text>
</g>
<g font-size="1.4" fill="#840000">
<text x="283.3" y="41.7">1</text>
<text x="289.6" y="41.7">3</text>
<text x="283.3" y="45.5">2</text>
<text x="289.6" y="45.5">4</text>
</g>
</svg>
